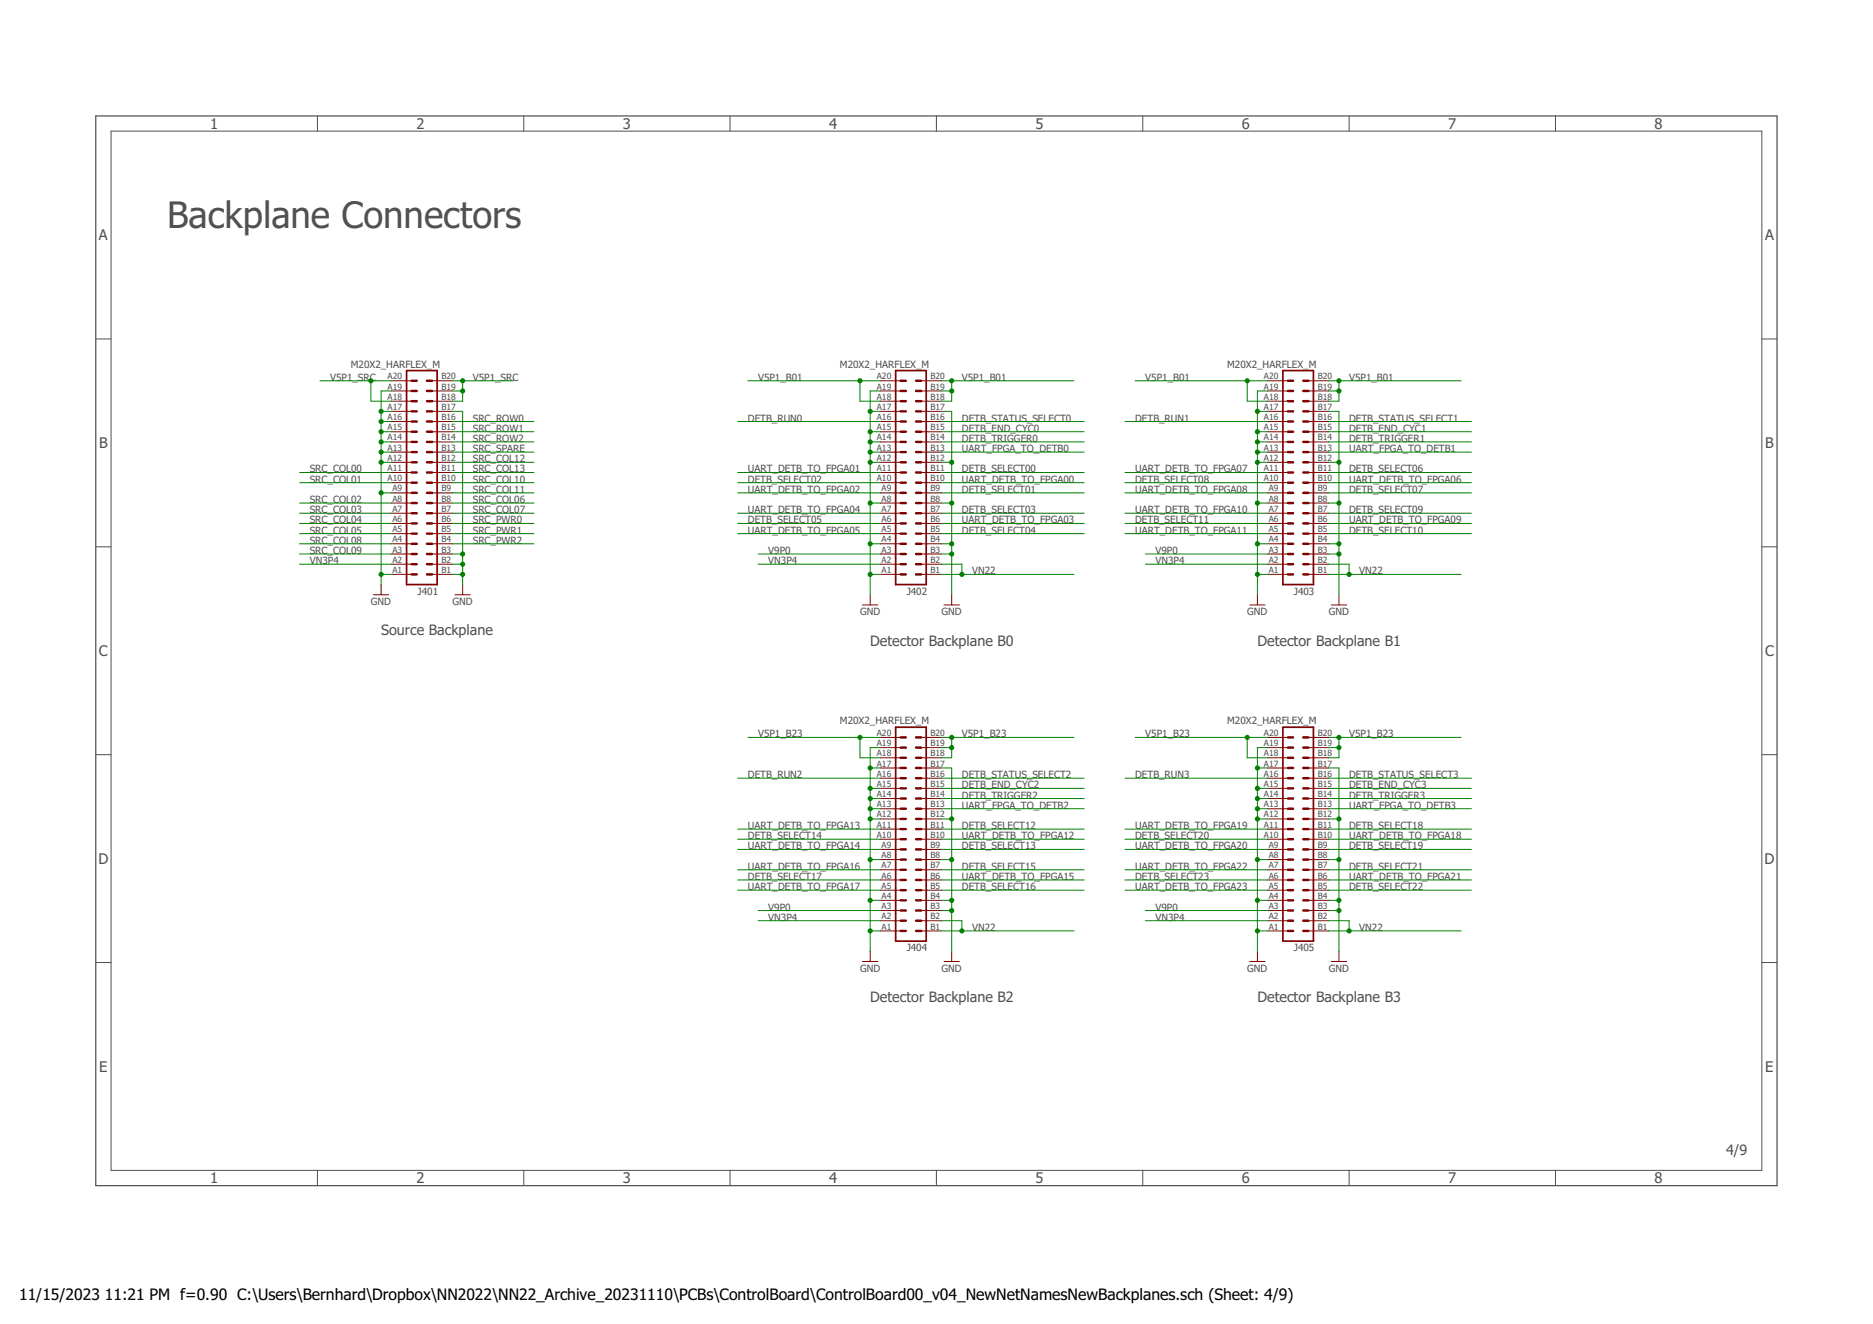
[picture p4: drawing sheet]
<svg xmlns="http://www.w3.org/2000/svg" width="420mm" height="297mm" viewBox="0 0 420 297" stroke-linecap="round" stroke-linejoin="round" font-family="sans-serif">
<path d="M21.5 26h377.1v240h-377.1z" fill="none" stroke="#505050" stroke-width=".28"/>
<g fill="none" stroke="#505050" stroke-width=".22">
<path d="M24.9 29.4h370.3v233.2h-370.3zM71.2 26v3.4M117.5 26v3.4M163.8 26v3.4M210.1 26v3.4M256.3 26v3.4M302.6 26v3.4M348.9 26v3.4M21.5 76.1h3.4M395.2 76.1h3.4M21.5 122.7h3.4M395.2 122.7h3.4"/>
<path d="M21.5 169.3h3.4M395.2 169.3h3.4M21.5 215.9h3.4M395.2 215.9h3.4M71.2 262.6v3.4M117.5 262.6v3.4M163.8 262.6v3.4M210.1 262.6v3.4M256.3 262.6v3.4M302.6 262.6v3.4M348.9 262.6v3.4"/>
</g>
<g fill="none" stroke="#800000" stroke-width=".55">
<path d="M92.4 99.1h1.1M92.4 96.9h1.1M92.4 94.6h1.1M92.4 92.3h1.1M92.4 90h1.1M92.4 87.7h1.1M92.4 85.4h1.1M95.8 99.1h1.1M95.8 96.9h1.1M95.8 94.6h1.1M95.8 92.3h1.1M95.8 90h1.1"/>
<path d="M95.8 87.7h1.1M95.8 85.4h1.1M202.1 99.1h1.1M202.1 96.9h1.1M202.1 94.6h1.1M202.1 92.3h1.1M202.1 90h1.1M202.1 87.7h1.1M202.1 85.4h1.1M205.5 99.1h1.1M205.5 96.9h1.1M205.5 94.6h1.1"/>
<path d="M205.5 92.3h1.1M205.5 90h1.1M205.5 87.7h1.1M205.5 85.4h1.1M288.9 99.1h1.2M288.9 96.9h1.2M288.9 94.6h1.2M288.9 92.3h1.2M288.9 90h1.2M288.9 87.7h1.2M288.9 85.4h1.2M292.4 99.1h1.1"/>
<path d="M292.4 96.9h1.1M292.4 94.6h1.1M292.4 92.3h1.1M292.4 90h1.1M292.4 87.7h1.1M292.4 85.4h1.1M92.4 119.7h1.1M92.4 117.4h1.1M92.4 115.1h1.1M92.4 112.9h1.1M92.4 110.6h1.1M92.4 108.3h1.1"/>
<path d="M92.4 101.4h1.1M92.4 103.7h1.1M92.4 106h1.1M95.8 119.7h1.1M95.8 117.4h1.1M95.8 115.1h1.1M95.8 112.9h1.1M95.8 110.6h1.1M95.8 108.3h1.1M95.8 101.4h1.1M95.8 103.7h1.1M95.8 106h1.1"/>
<path d="M202.1 119.7h1.1M202.1 117.4h1.1M202.1 115.1h1.1M202.1 112.9h1.1M202.1 110.6h1.1M202.1 108.3h1.1M202.1 101.4h1.1M202.1 103.7h1.1M202.1 106h1.1M205.5 119.7h1.1M205.5 117.4h1.1M205.5 115.1h1.1"/>
<path d="M205.5 112.9h1.1M205.5 110.6h1.1M205.5 108.3h1.1M205.5 101.4h1.1M205.5 103.7h1.1M205.5 106h1.1M288.9 119.7h1.2M288.9 117.4h1.2M288.9 115.1h1.2M288.9 112.9h1.2M288.9 110.6h1.2M288.9 108.3h1.2"/>
<path d="M288.9 101.4h1.2M288.9 103.7h1.2M288.9 106h1.2M292.4 119.7h1.1M292.4 117.4h1.1M292.4 115.1h1.1M292.4 112.9h1.1M292.4 110.6h1.1M292.4 108.3h1.1M292.4 101.4h1.1M292.4 103.7h1.1M292.4 106h1.1"/>
<path d="M92.4 124.3h1.1M92.4 126.6h1.1M92.4 128.9h1.1M92.4 122h1.1M95.8 124.3h1.1M95.8 126.6h1.1M95.8 128.9h1.1M95.8 122h1.1M202.1 124.3h1.1M202.1 126.6h1.1M202.1 128.9h1.1M202.1 122h1.1"/>
<path d="M205.5 124.3h1.1M205.5 126.6h1.1M205.5 128.9h1.1M205.5 122h1.1M288.9 124.3h1.2M288.9 126.6h1.2M288.9 128.9h1.2M288.9 122h1.2M292.4 124.3h1.1M292.4 126.6h1.1M292.4 128.9h1.1M292.4 122h1.1"/>
<path d="M202.1 179.2h1.1M202.1 176.9h1.1M202.1 174.6h1.1M202.1 172.3h1.1M202.1 170h1.1M202.1 167.7h1.1M202.1 165.4h1.1M205.5 179.2h1.1M205.5 176.9h1.1M205.5 174.6h1.1M205.5 172.3h1.1M205.5 170h1.1"/>
<path d="M205.5 167.7h1.1M205.5 165.4h1.1M288.9 179.2h1.2M288.9 176.9h1.2M288.9 174.6h1.2M288.9 172.3h1.2M288.9 170h1.2M288.9 167.7h1.2M288.9 165.4h1.2M292.4 179.2h1.1M292.4 176.9h1.1M292.4 174.6h1.1"/>
<path d="M292.4 172.3h1.1M292.4 170h1.1M292.4 167.7h1.1M292.4 165.4h1.1M202.1 199.7h1.1M202.1 197.4h1.1M202.1 195.1h1.1M202.1 192.8h1.1M202.1 190.6h1.1M202.1 188.3h1.1M202.1 181.4h1.1M202.1 183.7h1.1"/>
<path d="M202.1 186h1.1M205.5 199.7h1.1M205.5 197.4h1.1M205.5 195.1h1.1M205.5 192.8h1.1M205.5 190.6h1.1M205.5 188.3h1.1M205.5 181.4h1.1M205.5 183.7h1.1M205.5 186h1.1M288.9 199.7h1.2M288.9 197.4h1.2"/>
<path d="M288.9 195.1h1.2M288.9 192.8h1.2M288.9 190.6h1.2M288.9 188.3h1.2M288.9 181.4h1.2M288.9 183.7h1.2M288.9 186h1.2M292.4 199.7h1.1M292.4 197.4h1.1M292.4 195.1h1.1M292.4 192.8h1.1M292.4 190.6h1.1"/>
<path d="M292.4 188.3h1.1M292.4 181.4h1.1M292.4 183.7h1.1M292.4 186h1.1M202.1 204.3h1.1M202.1 206.6h1.1M202.1 208.9h1.1M202.1 202h1.1M205.5 204.3h1.1M205.5 206.6h1.1M205.5 208.9h1.1M205.5 202h1.1"/>
<path d="M288.9 204.3h1.2M288.9 206.6h1.2M288.9 208.9h1.2M288.9 202h1.2M292.4 204.3h1.1M292.4 206.6h1.1M292.4 208.9h1.1M292.4 202h1.1"/>
</g>
<path d="M91.2 83.1h6.9v48h-6.9zM200.9 83.1h6.9v48h-6.9zM287.8 83.1h6.8v48h-6.8zM200.9 163.2h6.9v47.9h-6.9zM287.8 163.2h6.8v47.9h-6.8z" fill="none" stroke="#800000" stroke-width=".38"/>
<g fill="none" stroke="#800000" stroke-width=".22">
<path d="M87.8 99.1h4.6M87.8 96.9h4.6M87.8 94.6h4.6M87.8 92.3h4.6M87.8 90h4.6M87.8 87.7h4.6M87.8 85.4h4.6M96.9 99.1h4.6M96.9 96.9h4.6M96.9 94.6h4.6M96.9 92.3h4.6M96.9 90h4.6"/>
<path d="M96.9 87.7h4.6M96.9 85.4h4.6M197.5 99.1h4.6M197.5 96.9h4.6M197.5 94.6h4.6M197.5 92.3h4.6M197.5 90h4.6M197.5 87.7h4.6M197.5 85.4h4.6M206.6 99.1h4.6M206.6 96.9h4.6M206.6 94.6h4.6"/>
<path d="M206.6 92.3h4.6M206.6 90h4.6M206.6 87.7h4.6M206.6 85.4h4.6M284.4 99.1h4.5M284.4 96.9h4.5M284.4 94.6h4.5M284.4 92.3h4.5M284.4 90h4.5M284.4 87.7h4.5M284.4 85.4h4.5M293.5 99.1h4.6"/>
<path d="M293.5 96.9h4.6M293.5 94.6h4.6M293.5 92.3h4.6M293.5 90h4.6M293.5 87.7h4.6M293.5 85.4h4.6M87.8 119.7h4.6M87.8 117.4h4.6M87.8 115.1h4.6M87.8 112.9h4.6M87.8 110.6h4.6M87.8 108.3h4.6"/>
<path d="M87.8 106h4.6M87.8 103.7h4.6M87.8 101.4h4.6M96.9 119.7h4.6M96.9 117.4h4.6M96.9 115.1h4.6M96.9 112.9h4.6M96.9 110.6h4.6M96.9 108.3h4.6M96.9 106h4.6M96.9 103.7h4.6M96.9 101.4h4.6"/>
<path d="M197.5 119.7h4.6M197.5 117.4h4.6M197.5 115.1h4.6M197.5 112.9h4.6M197.5 110.6h4.6M197.5 108.3h4.6M197.5 106h4.6M197.5 103.7h4.6M197.5 101.4h4.6M206.6 119.7h4.6M206.6 117.4h4.6M206.6 115.1h4.6"/>
<path d="M206.6 112.9h4.6M206.6 110.6h4.6M206.6 108.3h4.6M206.6 106h4.6M206.6 103.7h4.6M206.6 101.4h4.6M284.4 119.7h4.5M284.4 117.4h4.5M284.4 115.1h4.5M284.4 112.9h4.5M284.4 110.6h4.5M284.4 108.3h4.5"/>
<path d="M284.4 106h4.5M284.4 103.7h4.5M284.4 101.4h4.5M293.5 119.7h4.6M293.5 117.4h4.6M293.5 115.1h4.6M293.5 112.9h4.6M293.5 110.6h4.6M293.5 108.3h4.6M293.5 106h4.6M293.5 103.7h4.6M293.5 101.4h4.6"/>
<path d="M85.5 131.1v2.3M87.8 128.9h4.6M87.8 126.6h4.6M87.8 124.3h4.6M87.8 122h4.6M96.9 128.9h4.6M96.9 126.6h4.6M96.9 124.3h4.6M96.9 122h4.6M103.8 131.1v2.3M195.2 133.4v2.3M197.5 128.9h4.6"/>
<path d="M197.5 126.6h4.6M197.5 124.3h4.6M197.5 122h4.6M206.6 128.9h4.6M206.6 126.6h4.6M206.6 124.3h4.6M206.6 122h4.6M213.5 133.4v2.3M282.1 133.4v2.3M284.4 128.9h4.5M284.4 126.6h4.5M284.4 124.3h4.5"/>
<path d="M284.4 122h4.5M293.5 128.9h4.6M293.5 126.6h4.6M293.5 124.3h4.6M293.5 122h4.6M300.4 133.4v2.3M197.5 179.2h4.6M197.5 176.9h4.6M197.5 174.6h4.6M197.5 172.3h4.6M197.5 170h4.6M197.5 167.7h4.6"/>
<path d="M197.5 165.4h4.6M206.6 179.2h4.6M206.6 176.9h4.6M206.6 174.6h4.6M206.6 172.3h4.6M206.6 170h4.6M206.6 167.7h4.6M206.6 165.4h4.6M284.4 179.2h4.5M284.4 176.9h4.5M284.4 174.6h4.5M284.4 172.3h4.5"/>
<path d="M284.4 170h4.5M284.4 167.7h4.5M284.4 165.4h4.5M293.5 179.2h4.6M293.5 176.9h4.6M293.5 174.6h4.6M293.5 172.3h4.6M293.5 170h4.6M293.5 167.7h4.6M293.5 165.4h4.6M197.5 199.7h4.6M197.5 197.4h4.6"/>
<path d="M197.5 195.1h4.6M197.5 192.8h4.6M197.5 190.6h4.6M197.5 188.3h4.6M197.5 186h4.6M197.5 183.7h4.6M197.5 181.4h4.6M206.6 199.7h4.6M206.6 197.4h4.6M206.6 195.1h4.6M206.6 192.8h4.6M206.6 190.6h4.6"/>
<path d="M206.6 188.3h4.6M206.6 186h4.6M206.6 183.7h4.6M206.6 181.4h4.6M284.4 199.7h4.5M284.4 197.4h4.5M284.4 195.1h4.5M284.4 192.8h4.5M284.4 190.6h4.5M284.4 188.3h4.5M284.4 186h4.5M284.4 183.7h4.5"/>
<path d="M284.4 181.4h4.5M293.5 199.7h4.6M293.5 197.4h4.6M293.5 195.1h4.6M293.5 192.8h4.6M293.5 190.6h4.6M293.5 188.3h4.6M293.5 186h4.6M293.5 183.7h4.6M293.5 181.4h4.6M195.2 213.4v2.3M197.5 208.9h4.6"/>
<path d="M197.5 206.6h4.6M197.5 204.3h4.6M197.5 202h4.6M206.6 208.9h4.6M206.6 206.6h4.6M206.6 204.3h4.6M206.6 202h4.6M213.5 213.4v2.3M282.1 213.4v2.3M284.4 208.9h4.5M284.4 206.6h4.5M284.4 204.3h4.5"/>
<path d="M284.4 202h4.5M293.5 208.9h4.6M293.5 206.6h4.6M293.5 204.3h4.6M293.5 202h4.6M300.4 213.4v2.3"/>
</g>
<path d="M83.8 133.4h3.4M102.1 133.4h3.4M193.5 135.7h3.4M211.8 135.7h3.4M280.4 135.7h3.4M298.6 135.7h3.5M193.5 215.7h3.4M211.8 215.7h3.4M280.4 215.7h3.4M298.6 215.7h3.5" fill="none" stroke="#800000" stroke-width=".23"/>
<g fill="none" stroke="#008000" stroke-width=".22">
<path d="M71.8 85.4h16M83.2 85.4v4.6h4.6M85.5 92.3h2.3M85.5 94.6h2.3M85.5 96.9h2.3M85.5 99.1h2.3M87.8 87.7h-2.3v43.4M101.5 87.7h2.3M101.5 92.3h2.3v38.8M101.5 94.6h18.3M101.5 96.9h18.3M101.5 99.1h18.3"/>
<path d="M101.5 85.4h13.7M103.8 85.4v4.6h-2.3M165.5 94.6h32M167.8 85.4h29.7M192.9 85.4v4.6h4.6M195.2 92.3h2.3M195.2 96.9h2.3M195.2 99.1h2.3M197.5 87.7h-2.3v45.7M211.2 87.7h2.3M211.2 92.3h2.3v41.1M211.2 94.6h32"/>
<path d="M211.2 96.9h32M211.2 99.1h32M211.2 85.4h29.7M213.5 85.4v4.6h-2.3M252.3 94.6h32.1M254.6 85.4h29.8M279.8 85.4v4.6h4.6M282.1 92.3h2.3M282.1 96.9h2.3M282.1 99.1h2.3M284.4 87.7h-2.3v45.7M298.1 87.7h2.3"/>
<path d="M298.1 92.3h2.3v41.1M298.1 94.6h32M298.1 96.9h32M298.1 99.1h32M298.1 85.4h29.7M300.4 85.4v4.6h-2.3M67.2 112.9h20.6M67.2 106h20.6M67.2 108.3h20.6M67.2 117.4h20.6M67.2 119.7h20.6M67.2 115.1h20.6"/>
<path d="M85.5 110.6h2.3M85.5 101.4h2.3M85.5 103.7h2.3M101.5 110.6h18.3M101.5 101.4h18.3M101.5 103.7h18.3M101.5 112.9h18.3M101.5 106h18.3M101.5 108.3h18.3M101.5 117.4h18.3M101.5 119.7h18.3M101.5 115.1h18.3"/>
<path d="M165.5 110.6h32M165.5 106h32M165.5 108.3h32M165.5 117.4h32M165.5 119.7h32M165.5 115.1h32M195.2 101.4h2.3M195.2 103.7h2.3M195.2 112.9h2.3M211.2 110.6h32M211.2 101.4h32M211.2 103.7h2.3"/>
<path d="M211.2 112.9h2.3M211.2 106h32M211.2 108.3h32M211.2 117.4h32M211.2 119.7h32M211.2 115.1h32M252.3 110.6h32.1M252.3 106h32.1M252.3 108.3h32.1M252.3 117.4h32.1M252.3 119.7h32.1M252.3 115.1h32.1"/>
<path d="M282.1 101.4h2.3M282.1 103.7h2.3M282.1 112.9h2.3M298.1 110.6h32M298.1 101.4h32M298.1 103.7h2.3M298.1 112.9h2.3M298.1 106h32M298.1 108.3h32M298.1 117.4h32M298.1 119.7h32M298.1 115.1h32"/>
<path d="M67.2 124.3h20.6M67.2 126.6h20.6M67.2 122h20.6M85.5 128.9h2.3M101.5 128.9h2.3M101.5 124.3h2.3M101.5 126.6h2.3M101.5 122h18.3M170.1 124.3h27.4M170.1 126.6h27.4M195.2 128.9h2.3M195.2 122h2.3"/>
<path d="M211.2 128.9h29.7M211.2 124.3h2.3M211.2 126.6h4.6v2.3M211.2 122h2.3M256.9 124.3h27.5M256.9 126.6h27.5M282.1 128.9h2.3M282.1 122h2.3M298.1 128.9h29.7M298.1 124.3h2.3M298.1 126.6h4.5v2.3M298.1 122h2.3"/>
<path d="M165.5 174.6h32M167.8 165.4h29.7M192.9 165.4v4.6h4.6M195.2 176.9h2.3M195.2 179.2h2.3M195.2 172.3h2.3M197.5 167.7h-2.3v45.7M211.2 172.3h2.3v41.1M211.2 176.9h32M211.2 179.2h32M211.2 167.7h2.3M211.2 174.6h32"/>
<path d="M211.2 165.4h29.7M213.5 165.4v4.6h-2.3M252.3 174.6h32.1M254.6 165.4h29.8M279.8 165.4v4.6h4.6M282.1 176.9h2.3M282.1 179.2h2.3M282.1 172.3h2.3M284.4 167.7h-2.3v45.7M298.1 176.9h32M298.1 179.2h32M298.1 167.7h2.3"/>
<path d="M298.1 172.3h2.3v41.1M298.1 174.6h32M298.1 165.4h29.7M300.4 165.4v4.6h-2.3M165.5 186h32M165.5 188.3h32M165.5 190.6h32M165.5 195.1h32M165.5 197.4h32M165.5 199.7h32M195.2 192.8h2.3M195.2 183.7h2.3"/>
<path d="M195.2 181.4h2.3M211.2 192.8h2.3M211.2 183.7h2.3M211.2 181.4h32M211.2 186h32M211.2 188.3h32M211.2 190.6h32M211.2 195.1h32M211.2 197.4h32M211.2 199.7h32M252.3 186h32.1M252.3 188.3h32.1"/>
<path d="M252.3 190.6h32.1M252.3 195.1h32.1M252.3 197.4h32.1M252.3 199.7h32.1M282.1 192.8h2.3M282.1 183.7h2.3M282.1 181.4h2.3M298.1 192.8h2.3M298.1 183.7h2.3M298.1 181.4h32M298.1 186h32M298.1 188.3h32"/>
<path d="M298.1 190.6h32M298.1 195.1h32M298.1 197.4h32M298.1 199.7h32M170.1 204.3h27.4M170.1 206.6h27.4M195.2 208.9h2.3M195.2 202h2.3M211.2 208.9h29.7M211.2 202h2.3M211.2 204.3h2.3M211.2 206.6h4.6v2.3"/>
<path d="M256.9 204.3h27.5M256.9 206.6h27.5M282.1 208.9h2.3M282.1 202h2.3M298.1 208.9h29.7M298.1 202h2.3M298.1 204.3h2.3M298.1 206.6h4.5v2.3"/>
</g>
<g fill="#008000" stroke="#008000" stroke-width=".22">
<circle cx="85.5" cy="128.9" r=".47"/>
<circle cx="85.5" cy="110.6" r=".47"/>
<circle cx="85.5" cy="92.3" r=".47"/>
<circle cx="85.5" cy="94.6" r=".47"/>
<circle cx="85.5" cy="96.9" r=".47"/>
<circle cx="85.5" cy="99.1" r=".47"/>
<circle cx="85.5" cy="101.4" r=".47"/>
<circle cx="85.5" cy="103.7" r=".47"/>
<circle cx="103.8" cy="126.6" r=".47"/>
<circle cx="103.8" cy="128.9" r=".47"/>
<circle cx="103.8" cy="124.3" r=".47"/>
<circle cx="195.2" cy="128.9" r=".47"/>
<circle cx="195.2" cy="122" r=".47"/>
<circle cx="195.2" cy="112.9" r=".47"/>
<circle cx="195.2" cy="103.7" r=".47"/>
<circle cx="195.2" cy="96.9" r=".47"/>
<circle cx="195.2" cy="99.1" r=".47"/>
<circle cx="195.2" cy="101.4" r=".47"/>
<circle cx="195.2" cy="92.3" r=".47"/>
<circle cx="213.5" cy="124.3" r=".47"/>
<circle cx="213.5" cy="122" r=".47"/>
<circle cx="213.5" cy="112.9" r=".47"/>
<circle cx="213.5" cy="103.7" r=".47"/>
<circle cx="195.2" cy="208.9" r=".47"/>
<circle cx="195.2" cy="202" r=".47"/>
<circle cx="195.2" cy="192.8" r=".47"/>
<circle cx="195.2" cy="183.7" r=".47"/>
<circle cx="195.2" cy="176.9" r=".47"/>
<circle cx="195.2" cy="179.2" r=".47"/>
<circle cx="195.2" cy="181.4" r=".47"/>
<circle cx="195.2" cy="172.3" r=".47"/>
<circle cx="213.5" cy="204.3" r=".47"/>
<circle cx="213.5" cy="202" r=".47"/>
<circle cx="213.5" cy="192.8" r=".47"/>
<circle cx="213.5" cy="183.7" r=".47"/>
<circle cx="282.1" cy="128.9" r=".47"/>
<circle cx="282.1" cy="122" r=".47"/>
<circle cx="282.1" cy="112.9" r=".47"/>
<circle cx="282.1" cy="103.7" r=".47"/>
<circle cx="282.1" cy="96.9" r=".47"/>
<circle cx="282.1" cy="99.1" r=".47"/>
<circle cx="282.1" cy="101.4" r=".47"/>
<circle cx="282.1" cy="92.3" r=".47"/>
<circle cx="300.4" cy="124.3" r=".47"/>
<circle cx="300.4" cy="122" r=".47"/>
<circle cx="300.4" cy="112.9" r=".47"/>
<circle cx="300.4" cy="103.7" r=".47"/>
<circle cx="282.1" cy="208.9" r=".47"/>
<circle cx="282.1" cy="202" r=".47"/>
<circle cx="282.1" cy="192.8" r=".47"/>
<circle cx="282.1" cy="183.7" r=".47"/>
<circle cx="282.1" cy="176.9" r=".47"/>
<circle cx="282.1" cy="179.2" r=".47"/>
<circle cx="282.1" cy="181.4" r=".47"/>
<circle cx="282.1" cy="172.3" r=".47"/>
<circle cx="300.4" cy="204.3" r=".47"/>
<circle cx="300.4" cy="202" r=".47"/>
<circle cx="300.4" cy="192.8" r=".47"/>
<circle cx="300.4" cy="183.7" r=".47"/>
<circle cx="103.8" cy="85.4" r=".47"/>
<circle cx="103.8" cy="87.7" r=".47"/>
<circle cx="83.2" cy="85.4" r=".47"/>
<circle cx="215.8" cy="128.9" r=".47"/>
<circle cx="215.8" cy="208.9" r=".47"/>
<circle cx="302.6" cy="128.9" r=".47"/>
<circle cx="302.6" cy="208.9" r=".47"/>
<circle cx="192.9" cy="85.4" r=".47"/>
<circle cx="213.5" cy="85.4" r=".47"/>
<circle cx="213.5" cy="87.7" r=".47"/>
<circle cx="279.8" cy="85.4" r=".47"/>
<circle cx="300.4" cy="85.4" r=".47"/>
<circle cx="300.4" cy="87.7" r=".47"/>
<circle cx="192.9" cy="165.4" r=".47"/>
<circle cx="213.5" cy="165.4" r=".47"/>
<circle cx="213.5" cy="167.7" r=".47"/>
<circle cx="300.4" cy="165.4" r=".47"/>
<circle cx="300.4" cy="167.7" r=".47"/>
<circle cx="279.8" cy="165.4" r=".47"/>
</g>
<text font-size="8.2" fill="#505050" x="37.5" y="51.1">Backplane Connectors</text>
<g font-size="3.5">
<text x="4.3" y="291.7">11/15/2023</text>
<text x="23.5" y="291.7">11:21 PM f=0.90 C:\Users\Bernhard\Dropbox\NN2022\NN22_Archive_20231110\PCBs\ControlBoard\ControlBoard00_v04_NewNetNamesNewBackplanes.sch (Sheet: 4/9)</text>
</g>
<g font-size="3.3" fill="#505050">
<text x="47.2" y="28.9">1</text>
<text x="93.5" y="28.9">2</text>
<text x="139.7" y="28.9">3</text>
<text x="186" y="28.9">4</text>
<text x="232.3" y="28.9">5</text>
<text x="278.6" y="28.9">6</text>
<text x="324.9" y="28.9">7</text>
<text x="371.2" y="28.9">8</text>
<text x="22.2" y="53.9">A</text>
<text x="395.9" y="53.9">A</text>
<text x="22.2" y="100.5">B</text>
<text x="396" y="100.5">B</text>
<text x="22.2" y="147.2">C</text>
<text x="395.9" y="147.2">C</text>
<text x="22.1" y="193.8">D</text>
<text x="395.8" y="193.8">D</text>
<text x="22.3" y="240.4">E</text>
<text x="396" y="240.4">E</text>
<text x="47.2" y="265.5">1</text>
<text x="93.5" y="265.5">2</text>
<text x="139.7" y="265.5">3</text>
<text x="186" y="265.5">4</text>
<text x="232.3" y="265.5">5</text>
<text x="278.6" y="265.5">6</text>
<text x="324.9" y="265.5">7</text>
<text x="371.2" y="265.5">8</text>
</g>
<g font-size="3.2" fill="#505050">
<text x="85.5" y="142.6">Source Backplane</text>
<text x="195.2" y="144.9">Detector Backplane B0</text>
<text x="282.1" y="144.9">Detector Backplane B1</text>
<text x="195.2" y="224.9">Detector Backplane B2</text>
<text x="282.1" y="224.9">Detector Backplane B3</text>
<text x="387.2" y="259.1">4/9</text>
</g>
<g font-size="2.2" fill="#505050">
<text x="78.7" y="82.5">M20X2_HARFLEX_M</text>
<text x="188.4" y="82.5">M20X2_HARFLEX_M</text>
<text x="275.3" y="82.5">M20X2_HARFLEX_M</text>
<text x="74.1" y="85.4">V5P1_SRC</text>
<text x="106.1" y="85.4">V5P1_SRC</text>
<text x="170.1" y="85.4">V5P1_B01</text>
<text x="215.8" y="85.4">V5P1_B01</text>
<text x="256.9" y="85.4">V5P1_B01</text>
<text x="302.6" y="85.4">V5P1_B01</text>
<text x="106.1" y="94.6">SRC_ROW0</text>
<text x="167.8" y="94.6">DETB_RUN0</text>
<text x="215.8" y="94.6">DETB_STATUS_SELECT0</text>
<text x="254.6" y="94.6">DETB_RUN1</text>
<text x="302.6" y="94.6">DETB_STATUS_SELECT1</text>
<text x="106.1" y="96.9">SRC_ROW1</text>
<text x="106.1" y="99.1">SRC_ROW2</text>
<text x="106.1" y="101.4">SRC_SPARE</text>
<text x="215.8" y="96.9">DETB_END_CYC0</text>
<text x="215.8" y="99.1">DETB_TRIGGER0</text>
<text x="215.8" y="101.4">UART_FPGA_TO_DETB0</text>
<text x="302.6" y="96.9">DETB_END_CYC1</text>
<text x="302.6" y="99.1">DETB_TRIGGER1</text>
<text x="302.6" y="101.4">UART_FPGA_TO_DETB1</text>
<text x="69.5" y="106">SRC_COL00</text>
<text x="106.1" y="103.7">SRC_COL12</text>
<text x="106.1" y="106">SRC_COL13</text>
<text x="167.8" y="106">UART_DETB_TO_FPGA01</text>
<text x="215.8" y="106">DETB_SELECT00</text>
<text x="254.6" y="106">UART_DETB_TO_FPGA07</text>
<text x="302.6" y="106">DETB_SELECT06</text>
<text x="69.5" y="112.9">SRC_COL02</text>
<text x="69.5" y="108.3">SRC_COL01</text>
<text x="106.1" y="108.3">SRC_COL10</text>
<text x="106.1" y="110.6">SRC_COL11</text>
<text x="106.1" y="112.9">SRC_COL06</text>
<text x="167.8" y="108.3">DETB_SELECT02</text>
<text x="167.8" y="110.6">UART_DETB_TO_FPGA02</text>
<text x="215.8" y="108.3">UART_DETB_TO_FPGA00</text>
<text x="215.8" y="110.6">DETB_SELECT01</text>
<text x="254.6" y="110.6">UART_DETB_TO_FPGA08</text>
<text x="254.6" y="108.3">DETB_SELECT08</text>
<text x="302.6" y="108.3">UART_DETB_TO_FPGA06</text>
<text x="302.6" y="110.6">DETB_SELECT07</text>
<text x="69.5" y="119.7">SRC_COL05</text>
<text x="69.5" y="117.4">SRC_COL04</text>
<text x="69.5" y="115.1">SRC_COL03</text>
<text x="106.1" y="117.4">SRC_PWR0</text>
<text x="106.1" y="119.7">SRC_PWR1</text>
<text x="106.1" y="115.1">SRC_COL07</text>
<text x="167.8" y="115.1">UART_DETB_TO_FPGA04</text>
<text x="167.8" y="117.4">DETB_SELECT05</text>
<text x="167.8" y="119.7">UART_DETB_TO_FPGA05</text>
<text x="215.8" y="115.1">DETB_SELECT03</text>
<text x="215.8" y="117.4">UART_DETB_TO_FPGA03</text>
<text x="215.8" y="119.7">DETB_SELECT04</text>
<text x="254.6" y="115.1">UART_DETB_TO_FPGA10</text>
<text x="254.6" y="117.4">DETB_SELECT11</text>
<text x="254.6" y="119.7">UART_DETB_TO_FPGA11</text>
<text x="302.6" y="115.1">DETB_SELECT09</text>
<text x="302.6" y="117.4">UART_DETB_TO_FPGA09</text>
<text x="302.6" y="119.7">DETB_SELECT10</text>
<text x="69.5" y="124.3">SRC_COL09</text>
<text x="69.5" y="122">SRC_COL08</text>
<text x="106.1" y="122">SRC_PWR2</text>
<text x="172.3" y="124.3">V9P0</text>
<text x="259.2" y="124.3">V9P0</text>
<text x="69.5" y="126.6">VN3P4</text>
<text x="172.3" y="126.6">VN3P4</text>
<text x="218.1" y="128.9">VN22</text>
<text x="259.2" y="126.6">VN3P4</text>
<text x="304.9" y="128.9">VN22</text>
<text x="83.2" y="135.7">GND</text>
<text x="93.7" y="133.4">J401</text>
<text x="101.5" y="135.7">GND</text>
<text x="203.4" y="133.4">J402</text>
<text x="290.3" y="133.4">J403</text>
<text x="192.9" y="138">GND</text>
<text x="211.2" y="138">GND</text>
<text x="279.8" y="138">GND</text>
<text x="298.1" y="138">GND</text>
<text x="170.1" y="165.4">V5P1_B23</text>
<text x="188.4" y="162.5">M20X2_HARFLEX_M</text>
<text x="215.8" y="165.4">V5P1_B23</text>
<text x="256.9" y="165.4">V5P1_B23</text>
<text x="275.3" y="162.5">M20X2_HARFLEX_M</text>
<text x="302.6" y="165.4">V5P1_B23</text>
<text x="167.8" y="174.6">DETB_RUN2</text>
<text x="215.8" y="174.6">DETB_STATUS_SELECT2</text>
<text x="215.8" y="176.9">DETB_END_CYC2</text>
<text x="215.8" y="179.1">DETB_TRIGGER2</text>
<text x="254.6" y="174.6">DETB_RUN3</text>
<text x="302.6" y="174.6">DETB_STATUS_SELECT3</text>
<text x="302.6" y="176.9">DETB_END_CYC3</text>
<text x="302.6" y="179.1">DETB_TRIGGER3</text>
<text x="215.8" y="181.4">UART_FPGA_TO_DETB2</text>
<text x="302.6" y="181.4">UART_FPGA_TO_DETB3</text>
<text x="167.8" y="186">UART_DETB_TO_FPGA13</text>
<text x="167.8" y="188.3">DETB_SELECT14</text>
<text x="167.8" y="190.6">UART_DETB_TO_FPGA14</text>
<text x="215.8" y="186">DETB_SELECT12</text>
<text x="215.8" y="188.3">UART_DETB_TO_FPGA12</text>
<text x="215.8" y="190.6">DETB_SELECT13</text>
<text x="254.6" y="186">UART_DETB_TO_FPGA19</text>
<text x="254.6" y="188.3">DETB_SELECT20</text>
<text x="254.6" y="190.6">UART_DETB_TO_FPGA20</text>
<text x="302.6" y="186">DETB_SELECT18</text>
<text x="302.6" y="188.3">UART_DETB_TO_FPGA18</text>
<text x="302.6" y="190.6">DETB_SELECT19</text>
<text x="167.8" y="195.1">UART_DETB_TO_FPGA16</text>
<text x="167.8" y="197.4">DETB_SELECT17</text>
<text x="215.8" y="195.1">DETB_SELECT15</text>
<text x="215.8" y="197.4">UART_DETB_TO_FPGA15</text>
<text x="254.6" y="195.1">UART_DETB_TO_FPGA22</text>
<text x="254.6" y="197.4">DETB_SELECT23</text>
<text x="302.6" y="195.1">DETB_SELECT21</text>
<text x="302.6" y="197.4">UART_DETB_TO_FPGA21</text>
<text x="167.8" y="199.7">UART_DETB_TO_FPGA17</text>
<text x="215.8" y="199.7">DETB_SELECT16</text>
<text x="254.6" y="199.7">UART_DETB_TO_FPGA23</text>
<text x="302.6" y="199.7">DETB_SELECT22</text>
<text x="172.3" y="206.6">VN3P4</text>
<text x="172.3" y="204.3">V9P0</text>
<text x="218.1" y="208.9">VN22</text>
<text x="259.2" y="206.6">VN3P4</text>
<text x="259.2" y="204.3">V9P0</text>
<text x="304.9" y="208.9">VN22</text>
<text x="203.4" y="213.4">J404</text>
<text x="290.3" y="213.4">J405</text>
<text x="192.9" y="218">GND</text>
<text x="211.2" y="218">GND</text>
<text x="279.8" y="218">GND</text>
<text x="298.1" y="218">GND</text>
</g>
<g font-size="1.9" fill="#505050">
<text x="87" y="89.7">A18</text>
<text x="87" y="87.4">A19</text>
<text x="87" y="85.1">A20</text>
<text x="99" y="89.7">B18</text>
<text x="99" y="87.4">B19</text>
<text x="99" y="85.1">B20</text>
<text x="196.7" y="89.7">A18</text>
<text x="196.7" y="87.4">A19</text>
<text x="196.7" y="85.1">A20</text>
<text x="208.7" y="89.7">B18</text>
<text x="208.7" y="87.4">B19</text>
<text x="208.7" y="85.1">B20</text>
<text x="283.5" y="89.7">A18</text>
<text x="283.5" y="87.4">A19</text>
<text x="283.5" y="85.1">A20</text>
<text x="295.6" y="89.7">B18</text>
<text x="295.6" y="87.4">B19</text>
<text x="295.6" y="85.1">B20</text>
<text x="87" y="94.3">A16</text>
<text x="87" y="92">A17</text>
<text x="99" y="94.3">B16</text>
<text x="99" y="92">B17</text>
<text x="196.7" y="94.3">A16</text>
<text x="196.7" y="92">A17</text>
<text x="208.7" y="94.3">B16</text>
<text x="208.7" y="92">B17</text>
<text x="283.5" y="94.3">A16</text>
<text x="283.5" y="92">A17</text>
<text x="295.6" y="94.3">B16</text>
<text x="295.6" y="92">B17</text>
<text x="87" y="101.1">A13</text>
<text x="87" y="98.8">A14</text>
<text x="87" y="96.5">A15</text>
<text x="99" y="101.1">B13</text>
<text x="99" y="98.8">B14</text>
<text x="99" y="96.5">B15</text>
<text x="196.7" y="101.1">A13</text>
<text x="196.7" y="98.8">A14</text>
<text x="196.7" y="96.5">A15</text>
<text x="208.7" y="101.1">B13</text>
<text x="208.7" y="98.8">B14</text>
<text x="208.7" y="96.5">B15</text>
<text x="283.5" y="101.1">A13</text>
<text x="283.5" y="98.8">A14</text>
<text x="283.5" y="96.5">A15</text>
<text x="295.6" y="101.1">B13</text>
<text x="295.6" y="98.8">B14</text>
<text x="295.6" y="96.5">B15</text>
<text x="87" y="108">A10</text>
<text x="87" y="105.7">A11</text>
<text x="87" y="103.4">A12</text>
<text x="99" y="108">B10</text>
<text x="99" y="105.7">B11</text>
<text x="99" y="103.4">B12</text>
<text x="196.7" y="108">A10</text>
<text x="196.7" y="105.7">A11</text>
<text x="196.7" y="103.4">A12</text>
<text x="208.7" y="108">B10</text>
<text x="208.7" y="105.7">B11</text>
<text x="208.7" y="103.4">B12</text>
<text x="283.5" y="108">A10</text>
<text x="283.5" y="105.7">A11</text>
<text x="283.5" y="103.4">A12</text>
<text x="295.6" y="108">B10</text>
<text x="295.6" y="105.7">B11</text>
<text x="295.6" y="103.4">B12</text>
<text x="88" y="112.5">A8</text>
<text x="88" y="110.3">A9</text>
<text x="99" y="112.5">B8</text>
<text x="99" y="110.3">B9</text>
<text x="197.7" y="112.5">A8</text>
<text x="197.7" y="110.3">A9</text>
<text x="208.7" y="112.5">B8</text>
<text x="208.7" y="110.3">B9</text>
<text x="284.6" y="112.5">A8</text>
<text x="284.6" y="110.3">A9</text>
<text x="295.6" y="112.5">B8</text>
<text x="295.6" y="110.3">B9</text>
<text x="88" y="119.4">A5</text>
<text x="88" y="117.1">A6</text>
<text x="88" y="114.8">A7</text>
<text x="99" y="119.4">B5</text>
<text x="99" y="117.1">B6</text>
<text x="99" y="114.8">B7</text>
<text x="197.7" y="119.4">A5</text>
<text x="197.7" y="117.1">A6</text>
<text x="197.7" y="114.8">A7</text>
<text x="208.7" y="119.4">B5</text>
<text x="208.7" y="117.1">B6</text>
<text x="208.7" y="114.8">B7</text>
<text x="284.6" y="119.4">A5</text>
<text x="284.6" y="117.1">A6</text>
<text x="284.6" y="114.8">A7</text>
<text x="295.6" y="119.4">B5</text>
<text x="295.6" y="117.1">B6</text>
<text x="295.6" y="114.8">B7</text>
<text x="88" y="124">A3</text>
<text x="88" y="121.7">A4</text>
<text x="99" y="124">B3</text>
<text x="99" y="121.7">B4</text>
<text x="197.7" y="124">A3</text>
<text x="197.7" y="121.7">A4</text>
<text x="208.7" y="124">B3</text>
<text x="208.7" y="121.7">B4</text>
<text x="284.6" y="124">A3</text>
<text x="284.6" y="121.7">A4</text>
<text x="295.6" y="124">B3</text>
<text x="295.6" y="121.7">B4</text>
<text x="88" y="128.5">A1</text>
<text x="88" y="126.3">A2</text>
<text x="99" y="128.5">B1</text>
<text x="99" y="126.3">B2</text>
<text x="197.7" y="128.5">A1</text>
<text x="197.7" y="126.3">A2</text>
<text x="208.7" y="128.5">B1</text>
<text x="208.7" y="126.3">B2</text>
<text x="284.6" y="128.5">A1</text>
<text x="284.6" y="126.3">A2</text>
<text x="295.6" y="128.5">B1</text>
<text x="295.6" y="126.3">B2</text>
<text x="196.7" y="167.4">A19</text>
<text x="196.7" y="165.1">A20</text>
<text x="208.7" y="167.4">B19</text>
<text x="208.7" y="165.1">B20</text>
<text x="283.5" y="167.4">A19</text>
<text x="283.5" y="165.1">A20</text>
<text x="295.6" y="167.4">B19</text>
<text x="295.6" y="165.1">B20</text>
<text x="196.7" y="172">A17</text>
<text x="196.7" y="169.7">A18</text>
<text x="208.7" y="172">B17</text>
<text x="208.7" y="169.7">B18</text>
<text x="283.5" y="172">A17</text>
<text x="283.5" y="169.7">A18</text>
<text x="295.6" y="172">B17</text>
<text x="295.6" y="169.7">B18</text>
<text x="196.7" y="178.8">A14</text>
<text x="196.7" y="176.5">A15</text>
<text x="196.7" y="174.3">A16</text>
<text x="208.7" y="178.8">B14</text>
<text x="208.7" y="176.5">B15</text>
<text x="208.7" y="174.3">B16</text>
<text x="283.5" y="178.8">A14</text>
<text x="283.5" y="176.5">A15</text>
<text x="283.5" y="174.3">A16</text>
<text x="295.6" y="178.8">B14</text>
<text x="295.6" y="176.5">B15</text>
<text x="295.6" y="174.3">B16</text>
<text x="196.7" y="185.7">A11</text>
<text x="196.7" y="183.4">A12</text>
<text x="196.7" y="181.1">A13</text>
<text x="208.7" y="185.7">B11</text>
<text x="208.7" y="183.4">B12</text>
<text x="208.7" y="181.1">B13</text>
<text x="283.5" y="185.7">A11</text>
<text x="283.5" y="183.4">A12</text>
<text x="283.5" y="181.1">A13</text>
<text x="295.6" y="185.7">B11</text>
<text x="295.6" y="183.4">B12</text>
<text x="295.6" y="181.1">B13</text>
<text x="196.7" y="188">A10</text>
<text x="197.7" y="190.3">A9</text>
<text x="208.7" y="190.3">B9</text>
<text x="208.7" y="188">B10</text>
<text x="283.5" y="188">A10</text>
<text x="284.6" y="190.3">A9</text>
<text x="295.6" y="190.3">B9</text>
<text x="295.6" y="188">B10</text>
<text x="197.7" y="197.1">A6</text>
<text x="197.7" y="194.8">A7</text>
<text x="197.7" y="192.5">A8</text>
<text x="208.7" y="197.1">B6</text>
<text x="208.7" y="194.8">B7</text>
<text x="208.7" y="192.5">B8</text>
<text x="284.6" y="197.1">A6</text>
<text x="284.6" y="194.8">A7</text>
<text x="284.6" y="192.5">A8</text>
<text x="295.6" y="197.1">B6</text>
<text x="295.6" y="194.8">B7</text>
<text x="295.6" y="192.5">B8</text>
<text x="197.7" y="204">A3</text>
<text x="197.7" y="201.7">A4</text>
<text x="197.7" y="199.4">A5</text>
<text x="208.7" y="204">B3</text>
<text x="208.7" y="201.7">B4</text>
<text x="208.7" y="199.4">B5</text>
<text x="284.6" y="204">A3</text>
<text x="284.6" y="201.7">A4</text>
<text x="284.6" y="199.4">A5</text>
<text x="295.6" y="204">B3</text>
<text x="295.6" y="201.7">B4</text>
<text x="295.6" y="199.4">B5</text>
<text x="197.7" y="208.5">A1</text>
<text x="197.7" y="206.3">A2</text>
<text x="208.7" y="208.5">B1</text>
<text x="208.7" y="206.3">B2</text>
<text x="284.6" y="208.5">A1</text>
<text x="284.6" y="206.3">A2</text>
<text x="295.6" y="208.5">B1</text>
<text x="295.6" y="206.3">B2</text>
</g>
</svg>
